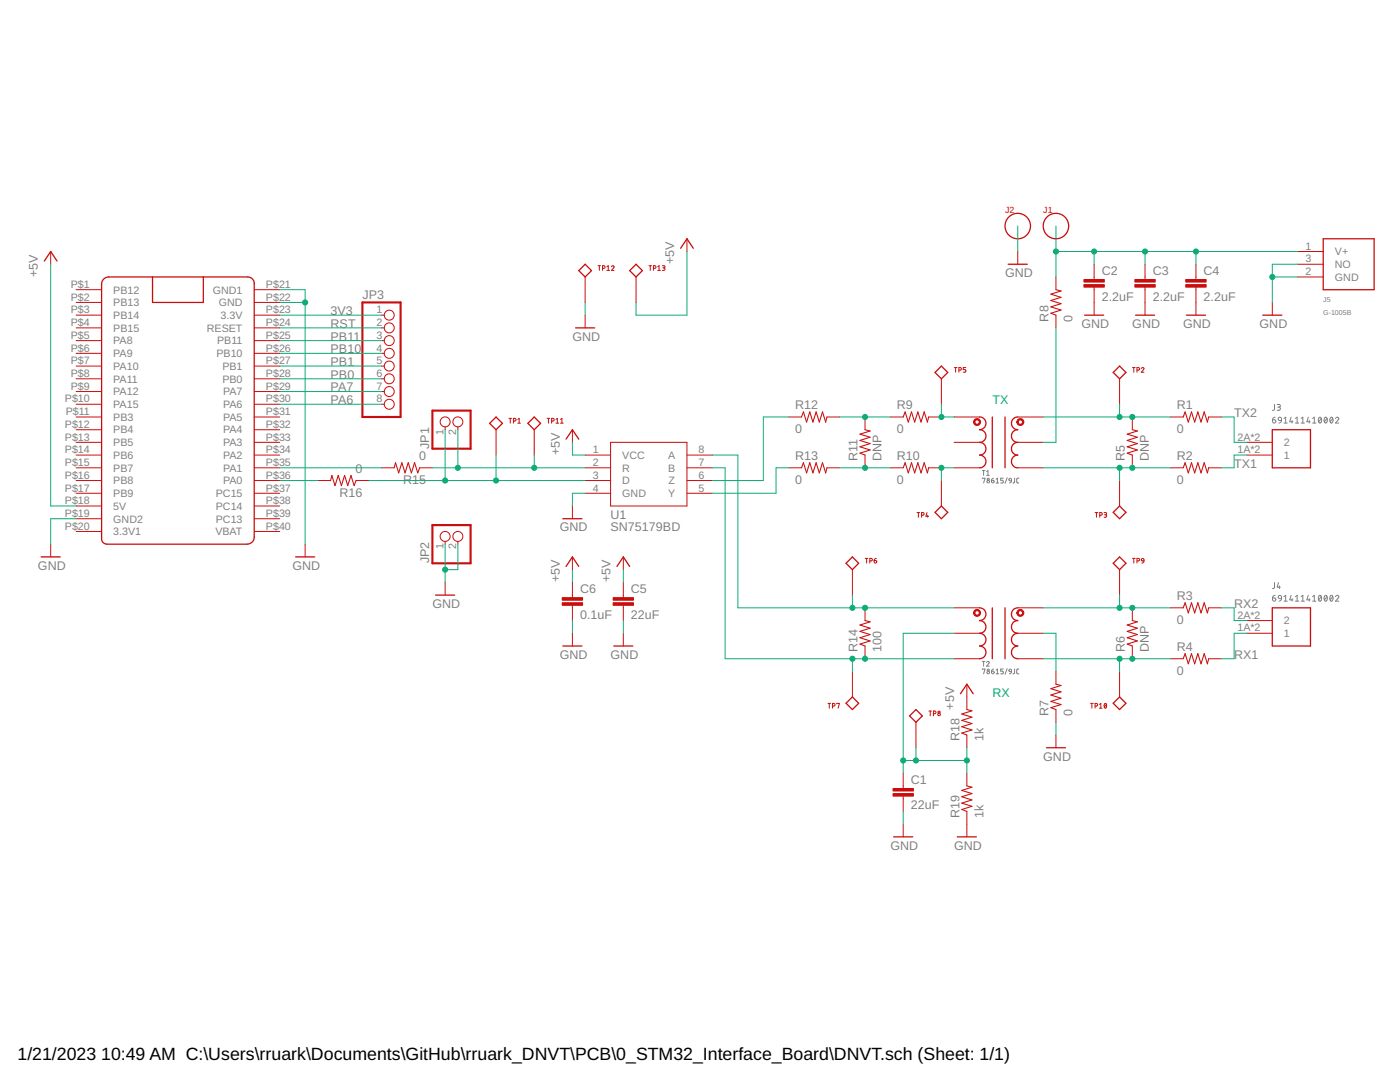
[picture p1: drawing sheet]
<svg xmlns="http://www.w3.org/2000/svg" width="279mm" height="216mm" viewBox="0 0 279 216" stroke-linecap="round" stroke-linejoin="round" font-family="sans-serif">
<g fill="none" stroke="#808080" stroke-width=".2">
<path d="M196 95.5v-.1h.6l-.3 1M196 93.9h.6M196.3 93.9v.9M196.9 94.1l.3-.2v.9M196.9 94.8h.5M197.9 95.8h.3a.27 .27 0 0 1 .2 .3 .27 .27 0 0 1-.3 .3 .27 .27 0 0 1-.2-.3zM198.3 95.4l-.3 .1-.1 .3M198.8 95.6l.3-.2v1M198.8 96.4h.5M200.2 95.4h-.5v.4l.4 .1 .1 .2-.1 .2-.4 .1M201 95.3l-.4 1.2M201.4 95.5h.4l.1 .4-.5-.1z"/>
<path d="M201.9 95.9l-.1 .3-.3 .2M202.5 95.4v.9l-.3 .1M203.3 95.4h-.3l-.1 .2v.7l.4 .1M254 83.8h.4a.33 .33 0 0 1 .2 .3 .33 .33 0 0 1-.3 .3 .33 .33 0 0 1-.3-.3zM254.4 80.7l-.1 1-.3 .2M254.5 83.2a.51 .51 0 0 0-.5 .6M254.9 80.7h.5l.1 .2v.2l-.5 .1M255.2 81.2l.3 .1v.4l-.6 .2M255.2 83.3h.4l.2 .6-.6-.1-.1-.2zM255.8 83.9l-.3 .4-.3 .1M256.2 83.5l.4-.3v1.2M256.2 84.4h.7"/>
<path d="M257.7 83.2l-.3 1h.6M257.9 83.9v.5M258.5 84.4h.7M258.5 83.5l.4-.3v1.2M259.7 84.4h.6M259.7 83.5l.3-.3v1.2M261.1 83.2l-.3 1h.7M261.3 83.9v.5M262 84.4h.6M262 83.5l.3-.3v1.2M263.2 83.3h.1a.58 .58 0 0 1 .5 .5 .58 .58 0 0 1-.5 .6l-.2-.6zM263.7 83.5l-.5 .7"/>
<path d="M264.4 83.3h.1a.58 .58 0 0 1 .4 .5 .58 .58 0 0 1-.4 .6l-.3-.6zM264.8 83.5l-.5 .7M265.5 83.3h.1a.58 .58 0 0 1 .4 .5 .58 .58 0 0 1-.4 .6l-.2-.6zM266 83.5l-.5 .7M266.5 83.5a.32 .32 0 0 1 .5-.2 .32 .32 0 0 1 .1 .5l-.6 .6h.7M254 119.3h.4a.33 .33 0 0 1 .2 .4 .33 .33 0 0 1-.3 .3 .33 .33 0 0 1-.3-.4zM254.4 116.2l-.1 1.1-.3 .1M254.5 118.8a.51 .51 0 0 0-.5 .5M255.1 116.2l-.2 1h.6M255.2 118.9h.4l.2 .5h-.6l-.1-.3zM255.3 116.9v.5M255.8 119.4l-.3 .5-.3 .1"/>
<path d="M256.2 119.1l.4-.3v1.2M256.2 120h.7M257.7 118.8l-.3 .9h.6M257.9 119.4v.6M258.5 119.1l.4-.3v1.2M258.5 120h.7M259.7 119.1l.3-.3v1.2M259.7 120h.6M261.1 118.8l-.3 .9h.7M261.3 119.4v.6M262 119.1l.3-.3v1.2M262 120h.6"/>
<path d="M263.2 118.9l.1-.1a.6 .6 0 0 1 .5 .6 .6 .6 0 0 1-.5 .6l-.2-.6zM263.7 119.1l-.5 .6M264.4 118.9l.1-.1a.6 .6 0 0 1 .4 .6 .6 .6 0 0 1-.4 .6l-.3-.6zM264.8 119.1l-.5 .6M265.5 118.9l.1-.1a.6 .6 0 0 1 .4 .6 .6 .6 0 0 1-.4 .6l-.2-.6zM266 119.1l-.5 .6M266.5 119.1a.32 .32 0 0 1 .5-.3 .32 .32 0 0 1 .1 .5l-.6 .7h.7M196 133.6v-.1h.6l-.3 1M196 132h.6M196.3 132v.9M196.9 132.2a.26 .26 0 0 1 .4-.2 .26 .26 0 0 1 0 .4l-.4 .5h.5M197.9 133.9h.3a.27 .27 0 0 1 .2 .3 .27 .27 0 0 1-.3 .3 .27 .27 0 0 1-.2-.3z"/>
<path d="M198.3 133.5l-.3 .1-.1 .3M198.8 133.7l.3-.2v1M198.8 134.5h.5M200.2 133.5h-.5v.4h.4l.1 .2-.1 .3-.4 .1M201 133.4l-.4 1.2M201.4 133.6h.4l.1 .4-.5-.1zM201.9 134l-.1 .3-.3 .2M202.5 133.5v.8l-.3 .2M203.3 133.5h-.3l-.1 .2v.6l.4 .2"/>
<circle cx="197.2" cy="96.1" r=".26"/>
<circle cx="197.2" cy="95.6" r=".22"/>
<circle cx="197.2" cy="134.2" r=".26"/>
<circle cx="197.2" cy="133.7" r=".21"/>
</g>
<g fill="none" stroke="#c90d0c" stroke-width=".2">
<path d="M10.1 50.2v2.5M15.2 57.8h5.1M50.7 57.8h5.1M116.8 55.3v5M119.4 53h.5M119.6 53v1M120.2 53.6l.5-.2-.1-.4h-.4v1M121.1 53.2l.3-.2v1M121.1 54h.5M122 53.2a.26 .26 0 0 1 .4-.2 .26 .26 0 0 1 .1 .4l-.5 .6h.6M126.9 55.3v5M129.5 53h.5"/>
<path d="M129.8 53v1M130.4 53.6l.5-.2-.1-.4h-.4v1M131.3 54h.5M131.3 53.2l.2-.2v1M132.2 53l.5 .1v.2l-.4 .1M132.5 53.4l.2 .4-.1 .1-.4 .1M137.1 47.6v2.6M203.1 50.2v2.5M210.7 55.3v2.5M218.4 52.7v3.1M218.4 57.3v5.6M228.5 52.7v3.1"/>
<path d="M228.5 57.3v5.6M238.7 52.7v3.1M238.7 57.3v5.6M259 55.3h5.1M259 52.7h5.1M259 50.2h5.1M15.2 60.3h5.1M15.2 62.9h5.1M15.2 65.4h5.1M15.2 68h5.1M15.2 70.5h5.1M15.2 73h5.1"/>
<path d="M15.2 75.6h5.1M15.2 78.1h5.1M50.7 60.3h5.1M50.7 62.9h5.1M50.7 65.4h5.1M50.7 68h5.1M50.7 70.5h5.1M50.7 73h5.1M50.7 75.6h5.1M50.7 78.1h5.1M76.1 62.9h.6M76.1 65.4h.6"/>
<path d="M76.1 68h.6M76.1 70.5h.6M76.1 73h.6M76.1 75.6h.6M76.1 78.1h.6M116.8 62.9v2.5M187.9 75.6v5.1M190.5 73.3h.5M190.7 73.3v1M191.4 73.9l.4-.1v-.4l-.4-.1v1M192.7 73.3h-.5v.4l.4 .1 .1 .2-.1 .3h-.4M210.7 62.9v2.5"/>
<path d="M223.4 75.6v5.1M226 73.3h.5M226.3 73.3v1M226.9 73.9l.5-.1v-.4l-.5-.1v1M227.8 73.5a.26 .26 0 0 1 .3-.2 .26 .26 0 0 1 .1 .4l-.4 .6h.5M253.9 60.3v2.6M15.2 80.7h5.1M15.2 83.2h5.1M15.2 85.7h5.1M15.2 88.3h5.1M15.2 90.8h5.1M15.2 93.3h5.1"/>
<path d="M15.2 95.9h5.1M15.2 98.4h5.1M50.7 80.7h5.1M50.7 83.2h5.1M50.7 85.7h5.1M50.7 88.3h5.1M50.7 90.8h5.1M50.7 93.3h5.1M50.7 95.9h5.1M50.7 98.4h5.1M63.4 95.9h2.6M71.1 95.9h2.5"/>
<path d="M76.1 80.7h.6M76.1 93.3h2.6M83.8 93.3h2.5M88.8 85.2v.5M91.4 85.2v.5M99 85.7v5.1M101.6 83.5h.5M101.8 83.5v.9M102.5 84h.3l.2-.2-.1-.2-.4-.1v.9M103.3 83.7l.3-.2v.9M103.3 84.4h.6M106.6 85.7v5.1"/>
<path d="M109.2 83.5h.5M109.5 83.5v.9M110.1 84h.4l.1-.4-.5-.1v.9M111 84.4h.5M111 83.7l.2-.2v.9M111.9 84.4h.5M111.9 83.7l.2-.2v.9M114.2 85.7v2.6M116.8 90.8h5.1M116.8 93.3h5.1M116.8 95.9h5.1M116.8 98.4h5.1"/>
<path d="M121.9 88.3h15.2v12.7h-15.2zM137.1 90.8h5.1M137.1 93.3h5.1M137.1 95.9h5.1M137.1 98.4h5.1M157.4 83.2h2.6M157.4 93.3h2.6M165 83.2h2.6M165 93.3h2.6M172.6 83.2v2.5M172.6 90.8v2.5M177.7 83.2h2.6"/>
<path d="M177.7 93.3h2.6M185.3 83.2h2.6M185.3 93.3h2.6M187.9 95.9v5.1M190.4 83.2h5.1M190.4 88.3h5.1M190.4 93.3h5.1M203.1 83.2h5.1M203.1 88.3h5.1M203.1 93.3h5.1M223.4 95.9v5.1M226 83.2v2.5"/>
<path d="M226 90.8v2.5M233.6 83.2h2.5M233.6 93.3h2.5M241.2 83.2h2.6M241.2 93.3h2.6M248.8 88.3h5.1M248.8 90.8h5.1M10.1 108.6v2.5M15.2 101h5.1M15.2 103.5h5.1M15.2 106h5.1M50.7 101h5.1"/>
<path d="M50.7 103.5h5.1M50.7 106h5.1M60.9 108.6v2.5M88.8 108v.6M88.8 116.2v2.5M91.4 108v.6M114.2 101v2.5M114.2 111.1v2.6M114.2 116.2v3.1M124.4 111.1v2.6M124.4 116.2v3.1M170.1 113.7v5"/>
<path d="M172.7 111.4h.5M173 111.4v1M173.6 111.9l.5-.1v-.3l-.5-.1v1M174.5 111.8h.3a.26 .26 0 0 1 .2 .3 .26 .26 0 0 1-.3 .2 .26 .26 0 0 1-.2-.2zM174.9 111.4l-.3 .1-.1 .3M183 102.3h.5M183.3 102.3v.9M183.9 102.8l.5-.1v-.3l-.5-.1v.9M185 102.3l-.2 .7h.5M185.1 102.8v.4M218.6 102.3h.5M218.8 102.3v.9"/>
<path d="M219.5 102.8l.4-.1v-.3l-.4-.1v.9M220.3 102.3l.5 .1v.2l-.3 .1M220.6 102.7l.2 .1v.3l-.5 .1M223.4 113.7v5M226 111.4h.5M226.3 111.4v1M226.9 111.9l.5-.1v-.3l-.5-.1v1M227.9 111.5l.2-.1 .2 .2v.3l-.5-.1zM228.3 111.9l-.1 .3-.3 .2M114.2 120.8v3M114.2 126.4v2.5M124.4 120.8v3"/>
<path d="M124.4 126.4v2.5M170.1 134v5.1M172.6 121.3v2.5M172.6 128.9v2.5M190.4 131.4h5.1M190.4 121.3h5.1M190.4 126.4h5.1M193 136.5v5.1M203.1 131.4h5.1M203.1 121.3h5.1M203.1 126.4h5.1M210.7 134v2.5"/>
<path d="M223.4 134v5.1M226 121.3v2.5M226 128.9v2.5M233.6 131.4h2.5M233.6 121.3h2.5M241.2 131.4h2.6M241.2 121.3h2.6M248.8 126.4h5.1M248.8 123.8h5.1M165.2 140.4h.6M165.5 140.4v.9M166.1 140.9h.4l.1-.4-.5-.1v.9"/>
<path d="M167 140.5v-.1h.5l-.2 .9M180.3 154.3v3M180.3 158.9v3M182.8 144.1v5.1M185.4 141.9h.5M185.7 141.9v.9M186.3 142.4l.5-.1v-.3l-.5-.1v.9M193 146.7v2.5M193 154.3v2.5M210.7 141.6v2.5M210.7 146.7v2.5M217.7 140.4h.5"/>
<path d="M217.9 140.4v.9M218.5 140.9h.4l.2-.2-.1-.2-.5-.1v.9M219.4 140.6l.3-.2v.9M219.4 141.3h.5M220.5 140.4a.44 .44 0 0 1 .4 .4 .44 .44 0 0 1-.4 .5l-.2-.5zM220.8 140.6l-.4 .5M180.3 164.4v2.6M193 161.9v5.1"/>
<circle cx="77.7" cy="75.6" r=".99"/>
<circle cx="77.7" cy="78.1" r=".99"/>
<circle cx="77.7" cy="62.9" r=".99"/>
<circle cx="77.7" cy="70.5" r=".99"/>
<circle cx="77.7" cy="73" r=".99"/>
<circle cx="77.7" cy="65.4" r=".99"/>
<circle cx="77.7" cy="68" r=".99"/>
<circle cx="77.7" cy="80.7" r=".99"/>
<circle cx="88.8" cy="84.2" r=".99"/>
<circle cx="91.4" cy="84.2" r=".99"/>
<circle cx="88.8" cy="107" r=".99"/>
<circle cx="91.4" cy="107" r=".99"/>
<circle cx="187.4" cy="142.6" r=".26"/>
<circle cx="187.4" cy="142.1" r=".21"/>
</g>
<g fill="none" stroke="#c90d0c" stroke-width=".25">
<path d="M8.8 52.1l1.3-1.9 1.3 1.9M20.6 55.8l.5-.4 .6-.1h27.8l.8 .2 .3 .5 .1 .5v50.6a1.39 1.39 0 0 1-1.4 1.5h-28l-.5-.2a.97 .97 0 0 1-.5-.9v-50.8zM30.4 55.3v5h10.2v-5M116.8 52.7l1.2 1.3-1.2 1.3-1.3-1.3zM125.7 54l1.2-1.3 1.3 1.3-1.3 1.3zM135.8 49.6l1.3-2 1.3 2M201.2 52.7h3.8M264.1 47.6h10.1v10.2h-10.1zM114.9 65.4h3.8M187.9 73l1.2 1.3-1.2 1.3-1.3-1.3zM216.5 62.9h3.8M223.4 73l1.3 1.3-1.3 1.3-1.2-1.3z"/>
<path d="M226.6 62.9h3.8M236.8 62.9h3.8M252 62.9h3.8M99 83.2l1.3 1.3-1.3 1.2-1.3-1.2zM106.6 83.2l1.3 1.3-1.3 1.2-1.3-1.2zM113 87.6l1.2-1.9 1.3 1.9M195.5 83.2a1.27 1.27 0 0 1 1.3 1.3 1.27 1.27 0 0 1-1.3 1.2 1.26 1.26 0 0 1 1.3 1.3 1.26 1.26 0 0 1-1.3 1.3 1.27 1.27 0 0 1 1.3 1.2 1.27 1.27 0 0 1-1.3 1.3 1.27 1.27 0 0 1 1.3 1.3 1.27 1.27 0 0 1-1.3 1.2M198 83.2v10.1M200.6 83.2v10.1M203.1 83.2a1.27 1.27 0 0 0-1.2 1.3 1.27 1.27 0 0 0 1.2 1.2 1.26 1.26 0 0 0-1.2 1.3 1.26 1.26 0 0 0 1.2 1.3 1.27 1.27 0 0 0-1.2 1.2 1.27 1.27 0 0 0 1.2 1.3 1.27 1.27 0 0 0-1.2 1.3 1.27 1.27 0 0 0 1.2 1.2M253.9 85.7h7.6v7.6h-7.6zM8.2 111.1h3.8"/>
<path d="M59 111.1h3.8M86.9 118.7h3.8M112.3 103.5h3.8M113 113l1.2-1.9 1.3 1.9M123.1 113l1.3-1.9 1.3 1.9M170.1 111.1l1.3 1.3-1.3 1.3-1.3-1.3zM187.9 101l1.2 1.2-1.2 1.3-1.3-1.3zM223.4 101l1.3 1.2-1.3 1.3-1.2-1.3zM223.4 111.1l1.3 1.3-1.3 1.3-1.2-1.3zM112.3 128.9h3.8M122.5 128.9h3.8M170.1 139.1l1.3 1.2-1.3 1.3-1.3-1.3z"/>
<path d="M191.7 138.4l1.3-1.9 1.2 1.9M195.5 121.3a1.27 1.27 0 0 1 1.3 1.3 1.27 1.27 0 0 1-1.3 1.2 1.27 1.27 0 0 1 1.3 1.3 1.27 1.27 0 0 1-1.3 1.3 1.27 1.27 0 0 1 1.3 1.2 1.27 1.27 0 0 1-1.3 1.3 1.27 1.27 0 0 1 1.3 1.3 1.27 1.27 0 0 1-1.3 1.2M198 121.3v10.1M200.6 121.3v10.1M203.1 121.3a1.27 1.27 0 0 0-1.2 1.3 1.27 1.27 0 0 0 1.2 1.2 1.27 1.27 0 0 0-1.2 1.3 1.27 1.27 0 0 0 1.2 1.3 1.27 1.27 0 0 0-1.2 1.2 1.27 1.27 0 0 0 1.2 1.3 1.27 1.27 0 0 0-1.2 1.3 1.27 1.27 0 0 0 1.2 1.2M223.4 139.1l1.3 1.2-1.3 1.3-1.2-1.3zM253.9 121.3h7.6v7.6h-7.6zM182.8 141.6l1.3 1.3-1.3 1.2-1.3-1.2zM208.8 149.2h3.8M178.4 167h3.8M191.1 167h3.8"/>
<circle cx="203.1" cy="45.1" r="2.54"/>
<circle cx="210.7" cy="45.1" r="2.54"/>
</g>
<g fill="#c90d0c" stroke="#c90d0c" stroke-width=".2">
<path d="M194.5 83.7a.7 .7 0 0 1 1.1 .2 .7 .7 0 0 1-.4 1 .7 .7 0 0 1-.9-.7h.2a.45 .45 0 0 1 .6-.5 .45 .45 0 0 1 .2 .8 .45 .45 0 0 1-.7-.1l-.1-.2h-.2z" fill-rule="evenodd"/>
<path d="M203.1 83.7a.7 .7 0 0 1 1.1 .2 .7 .7 0 0 1-.4 1 .7 .7 0 0 1-.9-.7h.3a.45 .45 0 0 1 .6-.5 .45 .45 0 0 1 .2 .8 .45 .45 0 0 1-.8-.1v-.2h-.3z" fill-rule="evenodd"/>
<path d="M194.5 121.8a.7 .7 0 0 1 1.1 .2 .7 .7 0 0 1-.4 1 .7 .7 0 0 1-.9-.7h.2a.45 .45 0 0 1 .6-.5 .45 .45 0 0 1 .2 .7 .45 .45 0 0 1-.7-.1l-.1-.1h-.2z" fill-rule="evenodd"/>
<path d="M203.1 121.8a.7 .7 0 0 1 1.1 .2 .7 .7 0 0 1-.4 1 .7 .7 0 0 1-.9-.7h.3a.45 .45 0 0 1 .6-.5 .45 .45 0 0 1 .2 .7 .45 .45 0 0 1-.8-.1v-.1h-.3z" fill-rule="evenodd"/>
</g>
<g fill="none" stroke="#c90d0c" stroke-width=".21">
<path d="M210.7 57.8l1.1 .3-2.1 .6 2.1 .6-2.1 .7 2.1 .6-2.1 .6 2.1 .7-2.1 .6 1 .4M66 95.9l.2-1 .7 2 .6-2 .6 2 .7-2 .6 2 .6-2 .7 2 .4-1M78.7 93.3l.2-1 .7 2.1 .6-2.1 .6 2.1 .7-2.1 .6 2.1 .6-2.1 .7 2.1 .4-1.1M160 83.2l.3-1 .7 2 .6-2 .6 2 .7-2 .6 2 .6-2 .7 2 .2-1M160 93.3l.3-1 .7 2.1 .6-2.1 .6 2.1 .7-2.1 .6 2.1 .6-2.1 .7 2.1 .2-1.1M172.6 85.7l1.1 .3-2.1 .6 2.1 .6-2.1 .7 2.1 .6-2.1 .7 2.1 .6-2.1 .6 1 .4M180.3 83.2l.3-1 .7 2 .6-2 .6 2 .7-2 .6 2 .6-2 .7 2 .2-1M180.3 93.3l.3-1 .7 2.1 .6-2.1 .6 2.1 .7-2.1 .6 2.1 .6-2.1 .7 2.1 .2-1.1M226 85.7l1 .3-2 .6 2 .6-2 .7 2 .6-2 .7 2 .6-2 .6 1 .4M236.1 83.2l.4-1 .7 2 .6-2 .6 2 .7-2 .6 2 .6-2 .7 2 .2-1M236.1 93.3l.4-1 .7 2.1 .6-2.1 .6 2.1 .7-2.1 .6 2.1 .6-2.1 .7 2.1 .2-1.1M172.6 123.8l1.1 .3-2.1 .6 2.1 .6-2.1 .7 2.1 .6-2.1 .7 2.1 .6-2.1 .6 1 .4"/>
<path d="M210.7 136.5l1.1 .3-2.1 .6 2.1 .6-2.1 .7 2.1 .6-2.1 .7 2.1 .6-2.1 .6 1 .4M226 123.8l1 .3-2 .6 2 .6-2 .7 2 .6-2 .7 2 .6-2 .6 1 .4M236.1 121.3l.4-1 .7 2 .6-2 .6 2 .7-2 .6 2 .6-2 .7 2 .2-1M236.1 131.4l.4-1 .7 2.1 .6-2.1 .6 2.1 .7-2.1 .6 2.1 .6-2.1 .7 2.1 .2-1.1M193 141.6l1 .2-2.1 .7 2.1 .6-2.1 .6 2.1 .7-2.1 .6 2.1 .6-2.1 .7 1.1 .4M193 156.8l1 .3-2.1 .6 2.1 .6-2.1 .7 2.1 .6-2.1 .7 2.1 .6-2.1 .6 1.1 .4"/>
</g>
<g fill="#c90d0c" stroke="#c90d0c" stroke-width=".2">
<path d="M216.3 56.8h4.1v.5h-4.1z"/>
<path d="M216.3 55.8h4.1v.5h-4.1z"/>
<path d="M226.5 56.8h4v.5h-4z"/>
<path d="M226.5 55.8h4v.5h-4z"/>
<path d="M236.6 56.8h4.1v.5h-4.1z"/>
<path d="M236.6 55.8h4.1v.5h-4.1z"/>
<path d="M122.4 120.3h4v.5h-4z"/>
<path d="M122.4 119.3h4v.5h-4z"/>
<path d="M178.2 158.3h4.1v.6h-4.1z"/>
<path d="M178.2 157.3h4.1v.5h-4.1z"/>
<path d="M112.2 120.3h4.1v.5h-4.1z"/>
<path d="M112.2 119.3h4.1v.5h-4.1z"/>
</g>
<path d="M72.3 60.3h7.6v22.9h-7.6zM86.3 81.9h7.6v7.6h-7.6zM86.3 104.8h7.6v7.6h-7.6z" fill="none" stroke="#c90d0c" stroke-width=".42"/>
<g fill="none" stroke="#0dab76" stroke-width=".2">
<path d="M10.1 52.7v48.3h5.1M55.8 57.8h5.1v50.8M137.1 50.2v12.7h-10.2v-2.6M203.1 45.1v5.1M210.7 45.1v10.2M210.7 50.2h48.3M218.4 50.2v2.5M228.5 50.2v2.5M238.7 50.2v2.5M253.9 55.3h5.1M259 52.7h-5.1v7.6M55.8 62.9h20.3"/>
<path d="M55.8 60.3h5.1M55.8 65.4h20.3M55.8 68h20.3M55.8 70.5h20.3M55.8 73h20.3M55.8 75.6h20.3M55.8 78.1h20.3M116.8 60.3v2.6M210.7 65.4v22.9h-2.5M55.8 93.3h20.3M55.8 95.9h7.6M55.8 80.7h20.3"/>
<path d="M73.6 95.9h43.2M86.3 93.3h30.5M88.8 85.7v10.2M91.4 85.7v7.6M99 90.8v5.1M106.6 90.8v2.5M114.2 88.3v2.5h2.6M116.8 98.4h-2.6v2.6M142.2 93.3h2.5v38.1h45.7M142.2 90.8h5.1v30.5h43.1M157.4 83.2h-5.1v12.7h-10.1M157.4 93.3h-2.5v5.1h-12.7"/>
<path d="M167.6 83.2h10.1M167.6 93.3h10.1M187.9 80.7v2.5h2.5M190.4 93.3h-2.5v2.6M208.2 83.2h25.4M208.2 93.3h25.4M223.4 80.7v2.5M223.4 93.3v2.6M243.8 83.2h2.5v5.1h2.5M248.8 90.8h-2.5v2.5h-2.5M15.2 103.5h-5.1v5.1M88.8 108.6v7.6"/>
<path d="M91.4 108.6v5.1h-2.6M114.2 113.7v2.5M124.4 113.7v2.5M170.1 118.7v2.6M223.4 118.7v2.6M114.2 123.8v2.6M124.4 123.8v2.6M170.1 131.4v2.6M190.4 126.4h-10.1v27.9M208.2 121.3h25.4M208.2 131.4h25.4M208.2 126.4h2.5v7.6"/>
<path d="M223.4 131.4v2.6M243.8 121.3h2.5v2.5h2.5M248.8 126.4h-2.5v5h-2.5M180.3 151.7h12.7M182.8 149.2v2.5M193 149.2v5.1M210.7 144.1v2.6M180.3 161.9v2.5"/>
</g>
<g fill="#0dab76" stroke="#0dab76" stroke-width=".2">
<circle cx="226" cy="83.2" r=".51"/>
<circle cx="223.4" cy="83.2" r=".51"/>
<circle cx="226" cy="93.3" r=".51"/>
<circle cx="223.4" cy="93.3" r=".51"/>
<circle cx="226" cy="121.3" r=".51"/>
<circle cx="223.4" cy="121.3" r=".51"/>
<circle cx="226" cy="131.4" r=".51"/>
<circle cx="223.4" cy="131.4" r=".51"/>
<circle cx="193" cy="151.7" r=".51"/>
<circle cx="180.3" cy="151.7" r=".51"/>
<circle cx="182.8" cy="151.7" r=".51"/>
<circle cx="172.6" cy="131.4" r=".51"/>
<circle cx="170.1" cy="131.4" r=".51"/>
<circle cx="172.6" cy="121.3" r=".51"/>
<circle cx="170.1" cy="121.3" r=".51"/>
<circle cx="187.9" cy="83.2" r=".51"/>
<circle cx="187.9" cy="93.3" r=".51"/>
<circle cx="172.6" cy="83.2" r=".51"/>
<circle cx="172.6" cy="93.3" r=".51"/>
<circle cx="60.9" cy="60.3" r=".51"/>
<circle cx="88.8" cy="113.7" r=".51"/>
<circle cx="253.9" cy="55.3" r=".51"/>
<circle cx="210.7" cy="50.2" r=".51"/>
<circle cx="228.5" cy="50.2" r=".51"/>
<circle cx="218.4" cy="50.2" r=".51"/>
<circle cx="238.7" cy="50.2" r=".51"/>
<circle cx="91.4" cy="93.3" r=".51"/>
<circle cx="106.6" cy="93.3" r=".51"/>
<circle cx="88.8" cy="95.9" r=".51"/>
<circle cx="99" cy="95.9" r=".51"/>
</g>
<g font-size="3.5">
<text x="3.5" y="211.4">1/21/2023</text>
<text x="20.2" y="211.4">10:49 AM C:\Users\rruark\Documents\GitHub\rruark_DNVT\PCB\0_STM32_Interface_Board\DNVT.sch (Sheet: 1/1)</text>
</g>
<g font-size="2.5" fill="#808080">
<text x="134.6" y="52.7" transform="rotate(-90 134.6 52.7)">+5V</text>
<text x="7.6" y="55.3" transform="rotate(-90 7.6 55.3)">+5V</text>
<text x="72.3" y="59.7">JP3</text>
<text x="200.6" y="55.3">GND</text>
<text x="219.9" y="60">2.2uF</text>
<text x="219.9" y="54.9">C2</text>
<text x="230" y="60">2.2uF</text>
<text x="230" y="54.9">C3</text>
<text x="240.2" y="60">2.2uF</text>
<text x="240.2" y="54.9">C4</text>
<text x="66" y="62.9">3V3</text>
<text x="66" y="65.4">RST</text>
<text x="209.2" y="64.2" transform="rotate(-90 209.2 64.2)">R8</text>
<text x="214" y="64.2" transform="rotate(-90 214 64.2)">0</text>
<text x="215.8" y="65.4">GND</text>
<text x="226" y="65.4">GND</text>
<text x="236.1" y="65.4">GND</text>
<text x="251.4" y="65.4">GND</text>
<text x="66" y="68">PB11</text>
<text x="66" y="70.5">PB10</text>
<text x="114.2" y="68">GND</text>
<text x="66" y="73">PB1</text>
<text x="66" y="75.6">PB0</text>
<text x="66" y="78.1">PA7</text>
<text x="66" y="80.7">PA6</text>
<text x="158.7" y="81.7">R12</text>
<text x="179" y="81.7">R9</text>
<text x="234.9" y="81.7">R1</text>
<text x="246.3" y="83.2">TX2</text>
<text x="85.7" y="89.5" transform="rotate(-90 85.7 89.5)">JP1</text>
<text x="158.7" y="86.5">0</text>
<text x="179" y="86.5">0</text>
<text x="234.9" y="86.5">0</text>
<text x="70.9" y="94.4">0</text>
<text x="83.6" y="91.8">0</text>
<text x="111.7" y="90.8" transform="rotate(-90 111.7 90.8)">+5V</text>
<text x="158.7" y="91.9">R13</text>
<text x="171.1" y="92.1" transform="rotate(-90 171.1 92.1)">R11</text>
<text x="175.9" y="92.1" transform="rotate(-90 175.9 92.1)">DNP</text>
<text x="179" y="91.9">R10</text>
<text x="224.5" y="92.1" transform="rotate(-90 224.5 92.1)">R5</text>
<text x="229.3" y="92.1" transform="rotate(-90 229.3 92.1)">DNP</text>
<text x="234.9" y="91.9">R2</text>
<text x="246.3" y="93.4">TX1</text>
<text x="67.7" y="99.2">R16</text>
<text x="80.4" y="96.6">R15</text>
<text x="158.7" y="96.7">0</text>
<text x="179" y="96.7">0</text>
<text x="234.9" y="96.7">0</text>
<text x="111.7" y="106">GND</text>
<text x="121.9" y="106">SN75179BD</text>
<text x="121.9" y="103.5">U1</text>
<text x="7.6" y="113.7">GND</text>
<text x="58.4" y="113.7">GND</text>
<text x="85.7" y="112.4" transform="rotate(-90 85.7 112.4)">JP2</text>
<text x="111.7" y="116.2" transform="rotate(-90 111.7 116.2)">+5V</text>
<text x="115.8" y="118.4">C6</text>
<text x="121.9" y="116.2" transform="rotate(-90 121.9 116.2)">+5V</text>
<text x="125.9" y="118.4">C5</text>
<text x="234.9" y="119.8">R3</text>
<text x="86.3" y="121.3">GND</text>
<text x="115.8" y="123.4">0.1uF</text>
<text x="125.9" y="123.4">22uF</text>
<text x="234.9" y="124.6">0</text>
<text x="246.3" y="121.3">RX2</text>
<text x="111.7" y="131.4">GND</text>
<text x="121.9" y="131.4">GND</text>
<text x="171.1" y="130.2" transform="rotate(-90 171.1 130.2)">R14</text>
<text x="175.9" y="130.2" transform="rotate(-90 175.9 130.2)">100</text>
<text x="224.5" y="130.2" transform="rotate(-90 224.5 130.2)">R6</text>
<text x="229.3" y="130.2" transform="rotate(-90 229.3 130.2)">DNP</text>
<text x="234.9" y="129.9">R4</text>
<text x="246.3" y="131.4">RX1</text>
<text x="234.9" y="134.7">0</text>
<text x="190.4" y="141.6" transform="rotate(-90 190.4 141.6)">+5V</text>
<text x="209.2" y="142.9" transform="rotate(-90 209.2 142.9)">R7</text>
<text x="214" y="142.9" transform="rotate(-90 214 142.9)">0</text>
<text x="191.5" y="147.9" transform="rotate(-90 191.5 147.9)">R18</text>
<text x="196.3" y="147.9" transform="rotate(-90 196.3 147.9)">1k</text>
<text x="208.2" y="151.8">GND</text>
<text x="181.8" y="161.5">22uF</text>
<text x="181.8" y="156.4">C1</text>
<text x="191.5" y="163.2" transform="rotate(-90 191.5 163.2)">R19</text>
<text x="196.3" y="163.2" transform="rotate(-90 196.3 163.2)">1k</text>
<text x="177.7" y="169.5">GND</text>
<text x="190.4" y="169.5">GND</text>
</g>
<g font-size="2.5" fill="#0dab76">
<text x="198" y="80.7">TX</text>
<text x="198" y="139.1">RX</text>
</g>
<g font-size="2.1" fill="#808080">
<text x="260.5" y="52.4">3</text>
<text x="260.5" y="49.8">1</text>
<text x="266.4" y="53.5">NO</text>
<text x="266.4" y="51">V+</text>
<text x="14.1" y="57.5">P$1</text>
<text x="14.1" y="60">P$2</text>
<text x="22.6" y="58.6">PB12</text>
<text x="42.5" y="58.6">GND1</text>
<text x="53.1" y="57.5">P$21</text>
<text x="53.1" y="60">P$22</text>
<text x="260.5" y="54.9">2</text>
<text x="266.4" y="56">GND</text>
<text x="14.1" y="62.5">P$3</text>
<text x="14.1" y="65.1">P$4</text>
<text x="22.6" y="61.1">PB13</text>
<text x="22.6" y="63.6">PB14</text>
<text x="43.6" y="61.1">GND</text>
<text x="44" y="63.6">3.3V</text>
<text x="53.1" y="62.5">P$23</text>
<text x="53.1" y="65.1">P$24</text>
<text x="75.2" y="62.5">1</text>
<text x="75.2" y="65.1">2</text>
<text x="14.1" y="67.6">P$5</text>
<text x="14.1" y="70.1">P$6</text>
<text x="22.6" y="66.2">PB15</text>
<text x="22.6" y="68.7">PA8</text>
<text x="22.6" y="71.3">PA9</text>
<text x="41.3" y="66.2">RESET</text>
<text x="43.2" y="71.3">PB10</text>
<text x="43.3" y="68.7">PB11</text>
<text x="53.1" y="67.6">P$25</text>
<text x="53.1" y="70.1">P$26</text>
<text x="75.2" y="67.6">3</text>
<text x="75.2" y="70.1">4</text>
<text x="14.1" y="72.7">P$7</text>
<text x="14.1" y="75.2">P$8</text>
<text x="14.1" y="77.8">P$9</text>
<text x="22.6" y="73.8">PA10</text>
<text x="22.6" y="76.3">PA11</text>
<text x="44.4" y="73.8">PB1</text>
<text x="44.4" y="76.3">PB0</text>
<text x="53.1" y="72.7">P$27</text>
<text x="53.1" y="75.2">P$28</text>
<text x="53.1" y="77.8">P$29</text>
<text x="75.2" y="72.7">5</text>
<text x="75.2" y="75.2">6</text>
<text x="75.2" y="77.8">7</text>
<text x="13" y="80.3">P$10</text>
<text x="13.1" y="82.8">P$11</text>
<text x="22.6" y="78.9">PA12</text>
<text x="22.6" y="81.4">PA15</text>
<text x="22.6" y="84">PB3</text>
<text x="44.5" y="78.9">PA7</text>
<text x="44.5" y="81.4">PA6</text>
<text x="44.5" y="84">PA5</text>
<text x="53.1" y="80.3">P$30</text>
<text x="53.1" y="82.8">P$31</text>
<text x="75.2" y="80.3">8</text>
<text x="13" y="85.4">P$12</text>
<text x="13" y="87.9">P$13</text>
<text x="22.6" y="86.5">PB4</text>
<text x="22.6" y="89">PB5</text>
<text x="44.5" y="86.5">PA4</text>
<text x="44.5" y="89">PA3</text>
<text x="53.1" y="85.4">P$32</text>
<text x="53.1" y="87.9">P$33</text>
<text x="88.5" y="86.7" transform="rotate(-90 88.5 86.7)">1</text>
<text x="91" y="86.7" transform="rotate(-90 91 86.7)">2</text>
<text x="247" y="87.9">2A*2</text>
<text x="256.2" y="89">2</text>
<text x="13" y="90.5">P$14</text>
<text x="13" y="93">P$15</text>
<text x="13" y="95.5">P$16</text>
<text x="22.6" y="91.6">PB6</text>
<text x="22.6" y="94.1">PB7</text>
<text x="44.5" y="91.6">PA2</text>
<text x="44.5" y="94.1">PA1</text>
<text x="53.1" y="90.5">P$34</text>
<text x="53.1" y="93">P$35</text>
<text x="53.1" y="95.5">P$36</text>
<text x="118.3" y="95.5">3</text>
<text x="118.3" y="93">2</text>
<text x="118.3" y="90.5">1</text>
<text x="124.2" y="94.1">R</text>
<text x="124.2" y="91.6">VCC</text>
<text x="133.3" y="94.1">B</text>
<text x="133.3" y="91.6">A</text>
<text x="139.4" y="93">7</text>
<text x="139.4" y="90.5">8</text>
<text x="139.4" y="95.5">6</text>
<text x="247" y="90.5">1A*2</text>
<text x="256.2" y="91.6">1</text>
<text x="13" y="98.1">P$17</text>
<text x="13" y="100.6">P$18</text>
<text x="22.6" y="96.7">PB8</text>
<text x="22.6" y="99.2">PB9</text>
<text x="22.6" y="101.7">5V</text>
<text x="43.1" y="99.2">PC15</text>
<text x="43.1" y="101.7">PC14</text>
<text x="44.5" y="96.7">PA0</text>
<text x="53.1" y="98.1">P$37</text>
<text x="53.1" y="100.6">P$38</text>
<text x="118.3" y="98.1">4</text>
<text x="124.2" y="99.2">GND</text>
<text x="124.2" y="96.7">D</text>
<text x="133.4" y="99.2">Y</text>
<text x="133.4" y="96.7">Z</text>
<text x="139.4" y="98.1">5</text>
<text x="13" y="103.2">P$19</text>
<text x="13" y="105.7">P$20</text>
<text x="22.6" y="104.3">GND2</text>
<text x="22.6" y="106.8">3.3V1</text>
<text x="43" y="106.8">VBAT</text>
<text x="43.1" y="104.3">PC13</text>
<text x="53.1" y="103.2">P$39</text>
<text x="53.1" y="105.7">P$40</text>
<text x="88.5" y="109.6" transform="rotate(-90 88.5 109.6)">1</text>
<text x="91" y="109.6" transform="rotate(-90 91 109.6)">2</text>
<text x="247" y="123.5">2A*2</text>
<text x="256.2" y="124.6">2</text>
<text x="247" y="126">1A*2</text>
<text x="256.2" y="127.1">1</text>
</g>
<g font-size="1.8" fill="#c90d0c">
<text x="200.6" y="42.6">J2</text>
<text x="208.2" y="42.6">J1</text>
</g>
<g font-size="1.4" fill="#808080">
<text x="264.1" y="60.3">J5</text>
<text x="264.1" y="62.9">G-1005B</text>
</g>
</svg>
